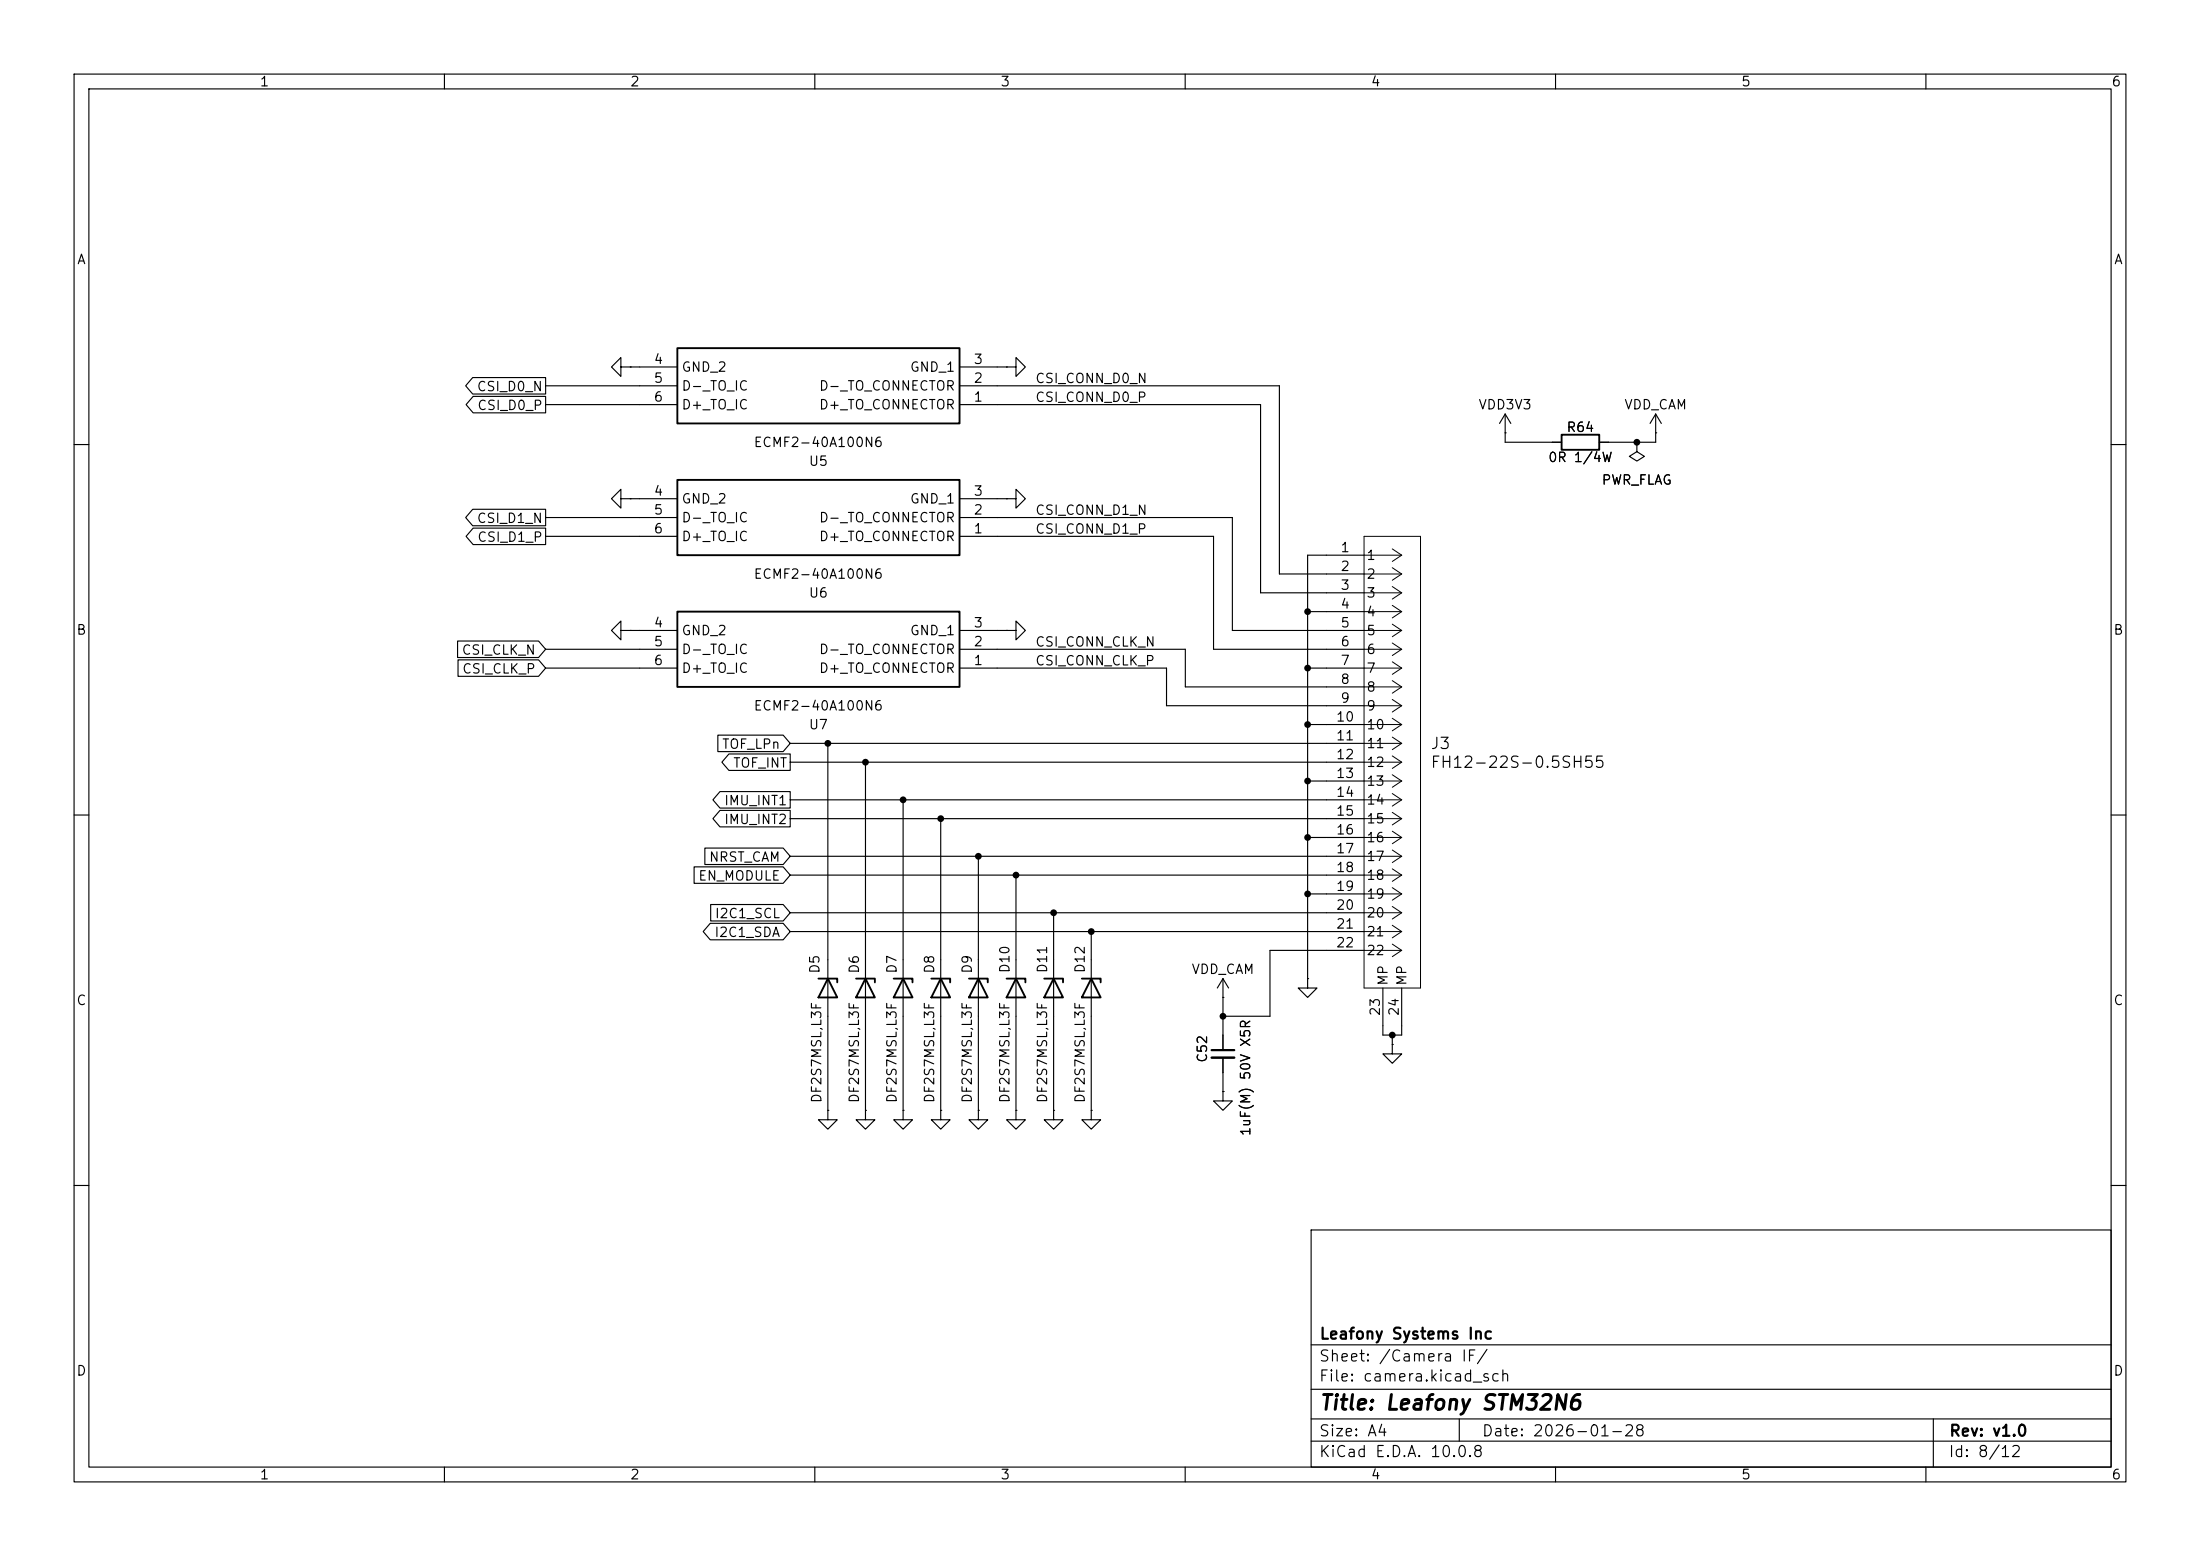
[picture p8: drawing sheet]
<svg xmlns="http://www.w3.org/2000/svg" width="297mm" height="210mm" viewBox="0 0 297 210" stroke-linecap="round" stroke-linejoin="round" font-family="sans-serif">
<g fill="none" stroke="#000" stroke-width=".15">
<path d="M10 10h277v190h-277zM12 12h273v186h-273zM60 10v2M110 10v2M160 10v2M210 10v2M260 10v2M63.8 51h9.9v2.2h-9.9l-.9-1.1zM63.9 53.5h9.8v2.2h-9.8l-1-1.1zM73.7 54.6h17.7M73.7 52.1h17.7M83.8 49.5v1.3l-1.3-1.3 1.3-1.2v1.2h1.3"/>
<path d="M85.1 49.5h.1M85.1 49.5h6.3M129.5 54.6h40.7v25.4h13.9M129.5 52.1h43.2v25.4h11.4M129.5 49.5h6.4M135.9 49.5h1.3v1.3l1.2-1.3-1.2-1.2v1.2M135.9 49.5h.1M203.2 58.4h.1M203.2 55.9l-.8 1.3M203.2 55.9l.8 1.3M203.2 55.9v3.8h7.6M221 59.7v1.3l1 .6-1 .6-1-.6 1-.6"/>
<path d="M221 59.7h.1M223.5 58.4h.1M223.5 55.9v3.8h-7.6M223.5 55.9l-.7 1.3M223.5 55.9l.8 1.3M10 60h2M63.8 68.7h9.9v2.3h-9.9l-.9-1.1zM63.9 71.3h9.8v2.2h-9.8l-1-1.1zM73.7 72.4h17.7M73.7 69.9h17.7M83.8 67.3v1.3l-1.3-1.3 1.3-1.3v1.3h1.3M85.1 67.3h.1"/>
<path d="M85.1 67.3h6.3M129.5 72.4h34.3v15.2h20.3M129.5 69.9h36.9v15.2h17.7M129.5 67.3h6.4M135.9 67.3h1.3v1.3l1.2-1.3-1.2-1.3v1.3M135.9 67.3h.1M184.1 74.9h-7.6v57.2M285 60h2M61.8 86.5h10.9l1 1.1-1 1.1h-10.9zM61.8 89.1h10.9l1 1.1-1 1.1h-10.9zM73.7 90.2h17.7M73.7 87.6h17.7"/>
<path d="M83.8 85.1v1.3l-1.3-1.3 1.3-1.3v1.3h1.3M85.1 85.1h.1M85.1 85.1h6.3M96.9 99.2h8.8l1 1.1-1 1.1h-8.8zM129.5 87.6h30.5v5.1h24.1M129.5 90.2h28v5.1h26.6M129.5 85.1h6.4M135.9 85.1h1.3v1.3l1.2-1.3-1.2-1.3v1.3M135.9 85.1h.1M176.5 90.2h7.6M176.5 82.6h7.6M176.5 97.8h7.6"/>
<path d="M10 110h2M93.7 117h12l1 1.1-1 1.1h-12zM95.2 114.5h10.5l1 1.1-1 1.1h-10.5zM97.2 106.8h9.5v2.3h-9.5l-1-1.1zM97.2 109.4h9.5v2.2h-9.5l-1-1.1zM98.4 101.8h8.3v2.2h-8.3l-.9-1.1zM106.7 100.3h77.4M106.7 102.9h77.4M106.7 108h77.4M106.7 110.5h77.4M106.7 115.6h77.4M106.7 118.1h77.4"/>
<path d="M111.8 100.3v49.6M116.8 102.9v47M121.9 108v41.9M127 110.5v39.4M132.1 115.6v34.3M137.2 118.1v31.8M176.5 105.4h7.6M176.5 113h7.6M285 110h2M95.9 124.6h9.8l1 1.1-1 1.1h-9.8l-1-1.1zM95.9 122.1h9.8l1 1.1-1 1.1h-9.8zM106.7 123.2h77.4"/>
<path d="M106.7 125.7h77.4M142.2 123.2v26.7M147.3 125.7v24.2M165.1 134.6h.1M165.1 132.1l-.8 1.3M165.1 132.1l.8 1.3M165.1 132.1v9.6M176.5 132.1v1.3h1.3l-1.3 1.2-1.2-1.2h1.2M176.5 132.1h.1M176.5 120.7h7.6M184.1 128.3h-12.7v8.9h-6.3M186.7 133.4v6.3h2.5v-6.3"/>
<path d="M188 139.7v1.3M111.8 149.9v1.2h1.2l-1.2 1.3-1.3-1.3h1.3M111.8 149.9h.1M116.8 149.9v1.2h1.3l-1.3 1.3-1.2-1.3h1.2M116.8 149.9h.1M121.9 149.9v1.2h1.3l-1.3 1.3-1.3-1.3h1.3M121.9 149.9h.1M127 149.9v1.2h1.3l-1.3 1.3-1.3-1.3h1.3M127 149.9h.1M132.1 149.9v1.2h1.2l-1.2 1.3-1.3-1.3h1.3M132.1 149.9h.1M137.2 149.9v1.2h1.2l-1.2 1.3-1.3-1.3h1.3"/>
<path d="M137.2 149.9h.1M142.2 149.9v1.2h1.3l-1.3 1.3-1.2-1.3h1.2M142.2 149.9h.1M147.3 149.9v1.2h1.3l-1.3 1.3-1.3-1.3h1.3M147.3 149.9h.1M165.1 147.3v1.3h1.3l-1.3 1.3-1.3-1.3h1.3M165.1 147.3h.1M165.1 142.7v4.6M188 141v1.2h1.2l-1.2 1.3-1.3-1.3h1.3M188 141h.1M10 160h2M177 166h108v32h-108z"/>
<path d="M285 160h2M60 198v2M110 198v2M160 198v2M177 194.5h108M177 191.5h108M177 187.5h108M177 181.5h108M197 191.5v3M210 198v2M260 198v2M261 191.5v6.5"/>
</g>
<g fill="none" stroke="#000" stroke-width=".25">
<path d="M91.4 47h38.1v10.2h-38.1zM210.8 58.7h5.1v2h-5.1zM91.4 64.8h38.1v10.1h-38.1zM91.4 82.6h38.1v10.1h-38.1zM110.5 132.1h2.5v.5M111.8 132.1l1.2 2.5h-2.5zM115.6 132.1h2.5v.5M116.8 132.1l1.3 2.5h-2.5zM120.6 132.1h2.6v.5M121.9 132.1l1.3 2.5h-2.6zM125.7 132.1h2.6v.5M127 132.1l1.3 2.5h-2.6z"/>
<path d="M130.8 132.1h2.5v.5M132.1 132.1l1.2 2.5h-2.5zM135.9 132.1h2.5v.5M137.2 132.1l1.2 2.5h-2.5zM141 132.1h2.5v.5M142.2 132.1l1.3 2.5h-2.5zM146 132.1h2.6v.5M147.3 132.1l1.3 2.5h-2.6z"/>
</g>
<path d="M163.6 141.7h3" fill="none" stroke="#000" stroke-width=".3"/>
<path d="M163.6 142.7h3" fill="none" stroke="#000" stroke-width=".33"/>
<g fill="none" stroke="#000" stroke-width=".14">
<path d="M184.1 72.4h7.7v61h-7.7zM184.1 74.9h5.1M184.1 77.5h5.1M188 74.1l1.2 .8M188 76.6l1.2 .9M188 79.2l1.2 .8M189.2 74.9l-1.2 .9M189.2 77.5l-1.2 .8M184.1 80h5.1M184.1 82.6h5.1M184.1 85.1h5.1M184.1 87.6h5.1"/>
<path d="M184.1 90.2h5.1M184.1 92.7h5.1M184.1 95.3h5.1M184.1 97.8h5.1M188 81.7l1.2 .9M188 84.2l1.2 .9M188 86.8l1.2 .8M188 89.3l1.2 .9M188 91.9l1.2 .8M188 94.4l1.2 .9M188 96.9l1.2 .9M188 99.5l1.2 .8"/>
<path d="M189.2 80l-1.2 .9M189.2 82.6l-1.2 .8M189.2 85.1l-1.2 .8M189.2 87.6l-1.2 .9M189.2 90.2l-1.2 .8M189.2 92.7l-1.2 .9M189.2 95.3l-1.2 .8M189.2 97.8l-1.2 .8M184.1 100.3h5.1M184.1 102.9h5.1M184.1 105.4h5.1M184.1 108h5.1"/>
<path d="M184.1 110.5h5.1M184.1 113h5.1M184.1 115.6h5.1M184.1 118.1h5.1M188 102l1.2 .9M188 104.6l1.2 .8M188 107.1l1.2 .9M188 109.6l1.2 .9M188 112.2l1.2 .8M188 114.7l1.2 .9M188 117.3l1.2 .8M188 119.8l1.2 .9"/>
<path d="M189.2 100.3l-1.2 .9M189.2 102.9l-1.2 .8M189.2 105.4l-1.2 .9M189.2 108l-1.2 .8M189.2 110.5l-1.2 .8M189.2 113l-1.2 .9M189.2 115.6l-1.2 .8M189.2 118.1l-1.2 .9M184.1 120.7h5.1M184.1 123.2h5.1M184.1 125.7h5.1M184.1 128.3h5.1"/>
<path d="M188 122.3l1.2 .9M188 124.9l1.2 .8M188 127.4l1.2 .9M189.2 120.7l-1.2 .8M189.2 123.2l-1.2 .8M189.2 125.7l-1.2 .9M189.2 128.3l-1.2 .8"/>
</g>
<g fill="#000">
<circle cx="221" cy="59.7" r=".46"/>
<circle cx="176.5" cy="90.2" r=".46"/>
<circle cx="176.5" cy="97.8" r=".46"/>
<circle cx="176.5" cy="82.6" r=".46"/>
<circle cx="111.8" cy="100.3" r=".46"/>
<circle cx="116.8" cy="102.9" r=".46"/>
<circle cx="121.9" cy="108" r=".46"/>
<circle cx="127" cy="110.5" r=".46"/>
<circle cx="132.1" cy="115.6" r=".46"/>
<circle cx="137.2" cy="118.1" r=".46"/>
<circle cx="176.5" cy="113" r=".46"/>
<circle cx="176.5" cy="105.4" r=".46"/>
<circle cx="142.2" cy="123.2" r=".46"/>
<circle cx="147.3" cy="125.7" r=".46"/>
<circle cx="165.1" cy="137.2" r=".46"/>
<circle cx="176.5" cy="120.7" r=".46"/>
<circle cx="188" cy="139.7" r=".46"/>
</g>
<text font-size="2" x="178" y="190.8">Title: Leafony STM32N6</text>
<g font-size="1.5">
<text x="193" y="101.5">J3</text>
<text x="193" y="104">FH12-22S-0.5SH55</text>
<text x="178" y="184.1">Sheet: /Camera IF/</text>
<text x="178" y="181.1">Leafony Systems Inc</text>
<text x="178" y="186.8">File: camera.kicad_sch</text>
<text x="178" y="197">KiCad E.D.A. 10.0.8</text>
<text x="178" y="194.2">Size: A4</text>
<text x="200" y="194.2">Date: 2026-01-28</text>
<text x="263" y="197">Id: 8/12</text>
<text x="263" y="194.2">Rev: v1.0</text>
</g>
<g font-size="1.3">
<text x="35" y="12">1</text>
<text x="85" y="12">2</text>
<text x="135" y="12">3</text>
<text x="185" y="12">4</text>
<text x="235" y="12">5</text>
<text x="285" y="12">6</text>
<text x="10.3" y="36">A</text>
<text x="285.3" y="36">A</text>
<text x="64.3" y="53.1">CSI_D0_N</text>
<text x="88.2" y="49.4">4</text>
<text x="88.2" y="52">5</text>
<text x="91.9" y="50.5">GND_2</text>
<text x="91.9" y="53">D-_TO_IC</text>
<text x="110.5" y="53">D-_TO_CONNECTOR</text>
<text x="122.8" y="50.5">GND_1</text>
<text x="131.3" y="52">2</text>
<text x="131.3" y="49.4">3</text>
<text x="139.7" y="52">CSI_CONN_D0_N</text>
<text x="64.3" y="55.7">CSI_D0_P</text>
<text x="88.2" y="54.5">6</text>
<text x="91.9" y="55.6">D+_TO_IC</text>
<text x="110.5" y="55.6">D+_TO_CONNECTOR</text>
<text x="131.3" y="54.5">1</text>
<text x="139.7" y="54.6">CSI_CONN_D0_P</text>
<text x="199.5" y="55.6">VDD3V3</text>
<text x="211.4" y="58.6">R64</text>
<text x="219.2" y="55.6">VDD_CAM</text>
<text x="101.7" y="60.7">ECMF2-40A100N6</text>
<text x="109.1" y="63.2">U5</text>
<text x="208.9" y="62.7">0R 1/4W</text>
<text x="216.1" y="65.7">PWR_FLAG</text>
<text x="64.3" y="70.9">CSI_D1_N</text>
<text x="88.2" y="67.2">4</text>
<text x="88.2" y="69.8">5</text>
<text x="91.9" y="68.3">GND_2</text>
<text x="91.9" y="70.8">D-_TO_IC</text>
<text x="110.5" y="70.8">D-_TO_CONNECTOR</text>
<text x="122.8" y="68.3">GND_1</text>
<text x="131.3" y="69.8">2</text>
<text x="131.3" y="67.2">3</text>
<text x="139.7" y="69.8">CSI_CONN_D1_N</text>
<text x="64.3" y="73.4">CSI_D1_P</text>
<text x="88.2" y="72.3">6</text>
<text x="91.9" y="73.4">D+_TO_IC</text>
<text x="110.5" y="73.4">D+_TO_CONNECTOR</text>
<text x="131.3" y="72.3">1</text>
<text x="139.7" y="72.4">CSI_CONN_D1_P</text>
<text x="180.9" y="74.8">1</text>
<text x="180.9" y="77.4">2</text>
<text x="184.4" y="75.9">1</text>
<text x="101.7" y="78.4">ECMF2-40A100N6</text>
<text x="109.1" y="81">U6</text>
<text x="180.9" y="79.9">3</text>
<text x="180.9" y="82.5">4</text>
<text x="184.4" y="78.4">2</text>
<text x="184.4" y="81">3</text>
<text x="184.4" y="83.5">4</text>
<text x="10.2" y="86">B</text>
<text x="62.2" y="88.7">CSI_CLK_N</text>
<text x="88.2" y="85">4</text>
<text x="88.2" y="87.5">5</text>
<text x="91.9" y="86.1">GND_2</text>
<text x="91.9" y="88.6">D-_TO_IC</text>
<text x="110.5" y="88.6">D-_TO_CONNECTOR</text>
<text x="122.8" y="86.1">GND_1</text>
<text x="131.3" y="87.5">2</text>
<text x="131.3" y="85">3</text>
<text x="139.7" y="87.6">CSI_CONN_CLK_N</text>
<text x="180.9" y="85">5</text>
<text x="180.9" y="87.5">6</text>
<text x="184.4" y="86.1">5</text>
<text x="184.4" y="88.6">6</text>
<text x="285.2" y="86">B</text>
<text x="62.3" y="91.2">CSI_CLK_P</text>
<text x="88.2" y="90.1">6</text>
<text x="91.9" y="91.1">D+_TO_IC</text>
<text x="110.5" y="91.1">D+_TO_CONNECTOR</text>
<text x="131.3" y="90.1">1</text>
<text x="139.7" y="90.1">CSI_CONN_CLK_P</text>
<text x="180.9" y="90.1">7</text>
<text x="180.9" y="92.6">8</text>
<text x="180.9" y="95.2">9</text>
<text x="184.4" y="91.1">7</text>
<text x="184.4" y="93.7">8</text>
<text x="97.4" y="101.4">TOF_LPn</text>
<text x="101.7" y="96.2">ECMF2-40A100N6</text>
<text x="109.1" y="98.8">U7</text>
<text x="180.3" y="97.7">10</text>
<text x="180.3" y="100.2">11</text>
<text x="184.4" y="96.2">9</text>
<text x="184.4" y="98.8">10</text>
<text x="184.4" y="101.3">11</text>
<text x="98.9" y="103.9">TOF_INT</text>
<text x="180.3" y="102.8">12</text>
<text x="180.3" y="105.3">13</text>
<text x="180.3" y="107.9">14</text>
<text x="184.4" y="103.8">12</text>
<text x="184.4" y="106.4">13</text>
<text x="97.7" y="109">IMU_INT1</text>
<text x="97.7" y="111.5">IMU_INT2</text>
<text x="180.3" y="110.4">15</text>
<text x="180.3" y="112.9">16</text>
<text x="184.4" y="108.9">14</text>
<text x="184.4" y="111.5">15</text>
<text x="184.4" y="114">16</text>
<text x="94.2" y="119.2">EN_MODULE</text>
<text x="95.6" y="116.6">NRST_CAM</text>
<text x="180.3" y="115.5">17</text>
<text x="180.3" y="118">18</text>
<text x="184.4" y="116.5">17</text>
<text x="184.4" y="119.1">18</text>
<text x="96.4" y="124.2">I2C1_SCL</text>
<text x="180.3" y="120.6">19</text>
<text x="180.3" y="123.1">20</text>
<text x="180.3" y="125.6">21</text>
<text x="184.4" y="121.6">19</text>
<text x="184.4" y="124.2">20</text>
<text x="96.4" y="126.8">I2C1_SDA</text>
<text x="110.9" y="131.5" transform="rotate(-90 110.9 131.5)">D5</text>
<text x="116.3" y="131.5" transform="rotate(-90 116.3 131.5)">D6</text>
<text x="121.4" y="131.5" transform="rotate(-90 121.4 131.5)">D7</text>
<text x="126.4" y="131.5" transform="rotate(-90 126.4 131.5)">D8</text>
<text x="131.5" y="131.5" transform="rotate(-90 131.5 131.5)">D9</text>
<text x="136.6" y="131.4" transform="rotate(-90 136.6 131.4)">D10</text>
<text x="141.7" y="131.4" transform="rotate(-90 141.7 131.4)">D11</text>
<text x="146.8" y="131.4" transform="rotate(-90 146.8 131.4)">D12</text>
<text x="160.8" y="131.8">VDD_CAM</text>
<text x="180.3" y="128.2">22</text>
<text x="184.4" y="126.7">21</text>
<text x="184.4" y="129.2">22</text>
<text x="10.2" y="136">C</text>
<text x="186.6" y="137.2" transform="rotate(-90 186.6 137.2)">23</text>
<text x="187.7" y="133.1" transform="rotate(-90 187.7 133.1)">MP</text>
<text x="189.1" y="137.2" transform="rotate(-90 189.1 137.2)">24</text>
<text x="190.2" y="133.1" transform="rotate(-90 190.2 133.1)">MP</text>
<text x="285.2" y="136">C</text>
<text x="163.3" y="143.5" transform="rotate(-90 163.3 143.5)">C52</text>
<text x="111.2" y="149" transform="rotate(-90 111.2 149)">DF2S7MSL,L3F</text>
<text x="116.3" y="149" transform="rotate(-90 116.3 149)">DF2S7MSL,L3F</text>
<text x="121.4" y="149" transform="rotate(-90 121.4 149)">DF2S7MSL,L3F</text>
<text x="126.4" y="149" transform="rotate(-90 126.4 149)">DF2S7MSL,L3F</text>
<text x="131.5" y="149" transform="rotate(-90 131.5 149)">DF2S7MSL,L3F</text>
<text x="136.6" y="149" transform="rotate(-90 136.6 149)">DF2S7MSL,L3F</text>
<text x="141.7" y="149" transform="rotate(-90 141.7 149)">DF2S7MSL,L3F</text>
<text x="146.8" y="149" transform="rotate(-90 146.8 149)">DF2S7MSL,L3F</text>
<text x="169.1" y="153.4" transform="rotate(-90 169.1 153.4)">1uF(M) 50V X5R</text>
<text x="10.2" y="186">D</text>
<text x="285.2" y="186">D</text>
<text x="35" y="200">1</text>
<text x="85" y="200">2</text>
<text x="135" y="200">3</text>
<text x="185" y="200">4</text>
<text x="235" y="200">5</text>
<text x="285" y="200">6</text>
</g>
</svg>
